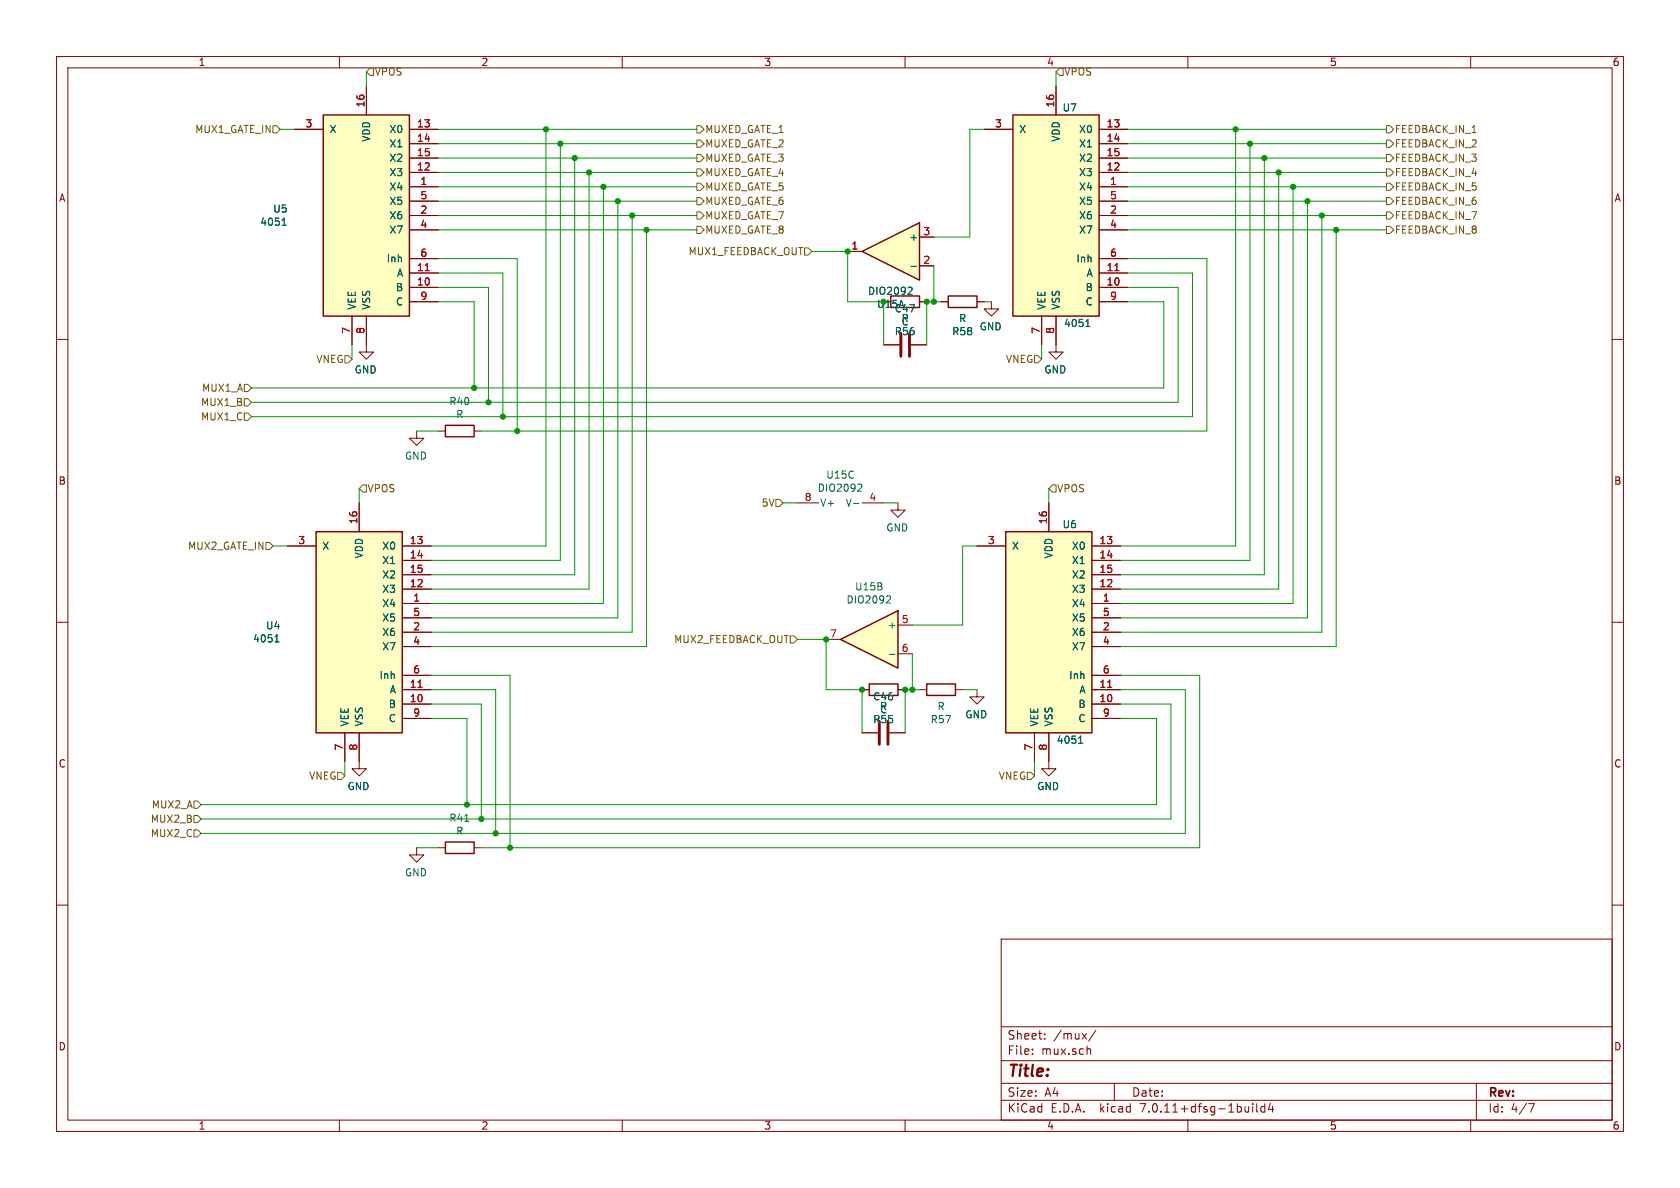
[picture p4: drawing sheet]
<svg xmlns="http://www.w3.org/2000/svg" width="297mm" height="210mm" viewBox="0 0 297 210" stroke-linecap="round" stroke-linejoin="round" font-family="sans-serif">
<g fill="none" stroke="#840000" stroke-width=".18">
<path d="M10 10h277v190h-277zM12 12h273v186h-273zM60 10v2M64.8 15.2v5.1M110 10v2M160 10v2M186.7 15.2v5.1M210 10v2M260 10v2M52.1 22.9h5M72.4 33h5.1M72.4 30.5h5.1"/>
<path d="M72.4 22.9h5.1M72.4 25.4h5.1M72.4 27.9h5.1M72.4 38.1h5.1M72.4 35.6h5.1M174 22.9h5.1M194.3 33h5.1M194.3 30.5h5.1M194.3 22.9h5.1M194.3 25.4h5.1M194.3 27.9h5.1M194.3 38.1h5.1"/>
<path d="M194.3 35.6h5.1M10 60h2M62.2 55.9v5.1M64.8 55.9v6.3h-1.3l1.3 1.3 1.2-1.3h-1.2M72.4 50.8h5.1M72.4 48.3h5.1M72.4 40.6h5.1M72.4 45.7h5.1M72.4 53.3h5.1M162.6 53.3h1.2M166.4 53.3h1.2M172.7 53.3h1.3"/>
<path d="M175.3 53.3v1.3h-1.3l1.3 1.3 1.2-1.3h-1.2M184.1 55.9v5.1M186.7 55.9v6.3h-1.3l1.3 1.3 1.3-1.3h-1.3M194.3 50.8h5.1M194.3 48.3h5.1M194.3 40.6h5.1M194.3 45.7h5.1M194.3 53.3h5.1M285 60h2M73.7 76.2v1.3h-1.3l1.3 1.2 1.2-1.2h-1.2M77.5 76.2h1.2M83.8 76.2h1.3"/>
<path d="M50.8 96.5h5.1M63.5 88.9v5.1M71.1 96.5h5.1M71.1 99.1h5.1M141 88.9h3.8M152.4 88.9h3.8M158.7 88.9v1.3h-1.2l1.2 1.2 1.3-1.2h-1.3M172.7 96.5h5.1M185.4 88.9v5.1M193 96.5h5.1M193 99.1h5.1M10 110h2"/>
<path d="M71.1 106.7h5.1M71.1 104.1h5.1M71.1 101.6h5.1M71.1 111.8h5.1M71.1 114.3h5.1M71.1 109.2h5.1M71.1 119.4h5.1M193 106.7h5.1M193 104.1h5.1M193 101.6h5.1M193 111.8h5.1M193 114.3h5.1"/>
<path d="M193 109.2h5.1M193 119.4h5.1M285 110h2M61 129.5v5.1M63.5 129.5v6.4h-1.3l1.3 1.3 1.3-1.3h-1.3M71.1 124.5h5.1M71.1 121.9h5.1M71.1 127h5.1M152.4 121.9h1.3M152.4 129.5h2.8M157.2 129.5h2.8M158.7 121.9h1.3"/>
<path d="M162.6 121.9h1.2M168.9 121.9h1.3M172.7 121.9v1.3h-1.3l1.3 1.3 1.3-1.3h-1.3M182.9 129.5v5.1M185.4 129.5v5.1M193 124.5h5.1M193 121.9h5.1M193 127h5.1M10 160h2M73.7 149.9v1.2h-1.3l1.3 1.3 1.2-1.3h-1.2M77.5 149.9h1.2M83.8 149.9h1.3"/>
<path d="M285 160h2M177 166h108v32h-108zM60 198v2M110 198v2M160 198v2M177 194.5h108M177 191.5h108M177 187.5h108M177 181.5h108M182.5 186.3v.1M182.5 185.5v.1M184.7 183.6v.1"/>
<path d="M184.7 182.8v.1M192.4 185.4h.2l.2 .2v.8M193.7 182.1l-1.2 2M197 191.5v3M210 198v2M221.5 195.1v.1M221.5 195.6v1M222.2 195.1v1.3l.2 .2M223.6 195.1v1.5M223.6 195.7l-.4-.1-.3 .3v.4l.1 .2h.6M224.6 195l-.4 1.1h1M225 195.6v1"/>
<path d="M260 198v2M261 191.5v6.5M270.2 195.1h1l-.6 1.5"/>
</g>
<path d="M57.1 20.3h15.3v35.6h-15.3zM179.1 20.3h15.2v35.6h-15.2zM157.5 52.3h5.1v2.1h-5.1zM167.6 52.3h5.1v2.1h-5.1zM78.7 75.2h5.1v2h-5.1zM55.9 94h15.2v35.5h-15.2zM177.8 94h15.2v35.5h-15.2zM153.7 120.9h5v2h-5zM163.8 120.9h5.1v2h-5.1zM78.7 148.8h5.1v2.1h-5.1z" fill="none" stroke="#840000" stroke-width=".25"/>
<path d="M49.9 39.8h.7M50 38.9l.2-.3v1.2M192 57.7h.7M192.1 56.8l.2-.3v1.2M150.9 89h1M151.8 85.6h.4l.2 .3-.8 .9h.8M48.6 113.5h.7M48.7 112.5l.3-.3v1.3M190.7 131.4h.7M190.8 130.4l.3-.3v1.3M82.2 145.2h.7" fill="none" stroke="#006464" stroke-width=".18"/>
<g fill="#ffffc2" stroke="#ffffc2" stroke-width=".18">
<path d="M179.1 20.3h15.2v35.6h-15.2z"/>
<path d="M55.9 94h15.2v35.5h-15.2z"/>
<path d="M177.8 94h15.2v35.5h-15.2z"/>
<path d="M57.1 20.3h15.3v35.6h-15.3z"/>
</g>
<path d="M75.2 47.8h.7M197.1 47.8h.7M73.9 121.5h.7M195.8 121.5h.7" fill="none" stroke="#a90000" stroke-width=".18"/>
<path d="M155.4 127.5v4.1M157 127.5v4.1" fill="none" stroke="#840000" stroke-width=".51"/>
<path d="M148.6 113l10.1-5v10.1z" fill="#ffffc2"/>
<path d="M148.6 113l10.1-5v10.1z" fill="none" stroke="#840000" stroke-width=".25"/>
<path d="M146 113h2.6M158.7 110.5h2.6M158.7 115.6h2.6M185.4 134.6v1.3h-1.3l1.3 1.3 1.3-1.3h-1.3" fill="none" stroke="#840000" stroke-width=".18"/>
<path d="M156.9 105.3l.4 .1 .1 .3-.7 .9h.7M157.3 115.7h.9" fill="none" stroke="#006464" stroke-width=".18"/>
<path d="M152.4 44.5l10.2-5.1v10.1z" fill="#ffffc2"/>
<path d="M152.4 44.5l10.2-5.1v10.1z" fill="none" stroke="#840000" stroke-width=".25"/>
<g fill="none" stroke="#840000" stroke-width=".18">
<path d="M64.8 15.2v5.1M186.7 15.2v5.1M52.1 22.9h5M72.4 33h5.1M72.4 30.5h5.1M72.4 22.9h5.1M72.4 25.4h5.1M72.4 27.9h5.1M72.4 38.1h5.1M72.4 35.6h5.1M174 22.9h5.1M194.3 33h5.1"/>
<path d="M194.3 30.5h5.1M194.3 22.9h5.1M194.3 25.4h5.1M194.3 27.9h5.1M194.3 38.1h5.1M194.3 35.6h5.1M62.2 55.9v5.1M64.8 55.9v5.1M72.4 50.8h5.1M72.4 48.3h5.1M72.4 40.6h5.1M72.4 45.7h5.1"/>
<path d="M72.4 53.3h5.1M149.9 44.5h2.5M162.6 47h2.5M162.6 41.9h2.5M162.6 53.3h1.2M166.4 53.3h1.2M172.7 53.3h1.3M184.1 55.9v5.1M186.7 55.9v5.1M194.3 50.8h5.1M194.3 48.3h5.1M194.3 40.6h5.1"/>
<path d="M194.3 45.7h5.1M194.3 53.3h5.1M156.2 61h2.8M161 61h2.8M50.8 96.5h5.1M63.5 88.9v5.1M71.1 96.5h5.1M71.1 99.1h5.1M172.7 96.5h5.1M185.4 88.9v5.1M193 96.5h5.1M193 99.1h5.1"/>
<path d="M71.1 106.7h5.1M71.1 104.1h5.1M71.1 101.6h5.1M71.1 111.8h5.1M71.1 114.3h5.1M71.1 109.2h5.1M71.1 119.4h5.1M193 106.7h5.1M193 104.1h5.1M193 101.6h5.1M193 111.8h5.1M193 114.3h5.1"/>
<path d="M193 109.2h5.1M193 119.4h5.1M61 129.5v5.1M63.5 129.5v5.1M71.1 124.5h5.1M71.1 121.9h5.1M71.1 127h5.1M152.4 121.9h1.3M152.4 129.5h2.8M157.2 129.5h2.8M158.7 121.9h1.3M182.9 129.5v5.1"/>
<path d="M185.4 129.5v5.1M193 124.5h5.1M193 121.9h5.1M193 127h5.1"/>
</g>
<path d="M49.9 39.8h.7M50 38.9l.2-.3v1.2M160.7 50.8h.4l.2 .3-.8 .9h.8M161.1 47.1h.9M192 57.7h.7M192.1 56.8l.2-.3v1.2M48.6 113.5h.7M48.7 112.5l.3-.3v1.3M190.7 131.4h.7M190.8 130.4l.3-.3v1.3" fill="none" stroke="#006464" stroke-width=".18"/>
<path d="M159.3 58.9v4.1M160.8 58.9v4.1" fill="none" stroke="#840000" stroke-width=".51"/>
<g fill="none" stroke="#725600" stroke-width=".18">
<path d="M65.4 12.1h.6v1.2h-.6l-.6-.6zM186.7 12.7l.6-.6h.7v1.2h-.7zM48.3 22.2h.6l.6 .7-.6 .6h-.6zM123.2 37.5h.6l.7 .6-.7 .6h-.6zM123.2 24.8h.6l.7 .6-.7 .6h-.6zM123.2 29.8h.6l.7 .7-.7 .6h-.6zM123.2 32.4h.6l.7 .6-.7 .7h-.6zM123.2 34.9h.6l.7 .7-.7 .6h-.6zM123.2 27.3h.6l.7 .6-.7 .7h-.6zM123.2 22.2h.6l.7 .7-.7 .6h-.6zM245.1 22.2h.6l.7 .7-.7 .6h-.6zM245.1 24.8h.6l.7 .6-.7 .6h-.6z"/>
<path d="M245.1 27.3h.6l.7 .6-.7 .7h-.6zM245.1 29.8h.6l.7 .7-.7 .6h-.6zM245.1 32.4h.6l.7 .6-.7 .7h-.6zM245.1 34.9h.6l.7 .7-.7 .6h-.6zM245.1 37.5h.6l.7 .6-.7 .6h-.6zM123.2 40h.6l.7 .6-.7 .7h-.6zM142.2 43.8h.7l.6 .7-.6 .6h-.7zM245.1 40h.6l.7 .6-.7 .7h-.6zM43.2 67.9h.6l.6 .7-.6 .6h-.6zM43.2 70.5h.6l.6 .6-.6 .7h-.6zM43.2 73h.6l.6 .7-.6 .6h-.6zM61 62.9h.6l.6 .6-.6 .6h-.6z"/>
<path d="M182.9 62.9h.6l.6 .6-.6 .6h-.6zM47 95.9h.6l.7 .6-.7 .7h-.6zM64.1 85.7h.7v1.3h-.7l-.6-.6zM137.2 88.3h.6l.6 .6-.6 .6h-.6zM186.1 85.7h.6v1.3h-.6l-.7-.6zM139.7 112.4h.6l.7 .6-.7 .7h-.6zM59.7 136.5h.6l.7 .7-.7 .6h-.6zM181.6 136.5h.6l.7 .7-.7 .6h-.6zM34.3 146.7h.6l.7 .6-.7 .7h-.6zM34.3 141.6h.6l.7 .6-.7 .7h-.6zM34.3 144.1h.6l.7 .7-.7 .6h-.6z"/>
</g>
<g fill="none" stroke="#009600" stroke-width=".18">
<path d="M64.8 12.7v2.5M186.7 12.7v2.5M49.5 22.9h2.6M77.5 22.9h45.7M77.5 33h45.7M77.5 35.6h45.7M77.5 27.9h45.7M77.5 25.4h45.7M77.5 38.1h45.7M77.5 30.5h45.7M96.5 22.9v73.6h-20.3M99.1 25.4v73.7h-22.9"/>
<path d="M101.6 27.9v73.7h-25.4M104.1 30.5v73.6h-27.9M106.7 33v73.7h-30.5M109.2 35.6v73.6h-33M111.8 38.1v73.7h-35.6M174 22.9h-2.6v19h-6.3M199.4 22.9h45.7M199.4 33h45.7M199.4 35.6h45.7M199.4 27.9h45.7M199.4 25.4h45.7M199.4 38.1h45.7"/>
<path d="M199.4 30.5h45.7M218.4 22.9v73.6h-20.3M221 25.4v73.7h-22.9M223.5 27.9v73.7h-25.4M226.1 30.5v73.6h-28M228.6 33v73.7h-30.5M231.1 35.6v73.6h-33M233.7 38.1v73.7h-35.6M77.5 53.3h6.3v15.3M77.5 40.6h45.7M77.5 45.7h13.9v30.5M77.5 48.3h11.4v25.4"/>
<path d="M77.5 50.8h8.9v20.3M114.3 40.6v73.7h-38.1M143.5 44.5h6.4v8.8h6.3v7.7M165.1 47v6.3M166.4 53.3h-2.6v7.7M174 53.3h1.3M199.4 53.3h6.3v15.3h-161.3M199.4 50.8h8.9v20.3h-163.9M199.4 48.3h11.4v25.4h-166.4M199.4 45.7h14v30.5h-128.3M199.4 40.6h45.7M236.2 40.6v73.7h-38.1"/>
<path d="M62.2 61v2.5M73.7 76.2h3.8M184.1 61v2.5M48.3 96.5h2.5M63.5 86.4v2.5M138.4 88.9h2.6M156.2 88.9h2.5M172.7 96.5h-2.5v14h-8.9M185.4 86.4v2.5M76.2 119.4h14v30.5M141 113h5v8.9h6.4v7.6M161.3 115.6v6.3"/>
<path d="M198.1 119.4h14v30.5h-127M61 134.6v2.6M76.2 121.9h11.4v25.4M76.2 127h6.3v15.2M76.2 124.5h8.9v20.3M162.6 121.9h-2.6v7.6M170.2 121.9h2.5M182.9 134.6v2.6M198.1 121.9h11.4v25.4h-173.9M198.1 124.5h8.9v20.3h-171.4M198.1 127h6.4v15.2h-168.9M73.7 149.9h3.8"/>
</g>
<path d="M75.2 47.8h.7M197.1 47.8h.7M73.9 121.5h.7M195.8 121.5h.7" fill="none" stroke="#a90000" stroke-width=".18"/>
<g fill="#009600" stroke="#009600" stroke-width=".18">
<circle cx="91.4" cy="76.2" r=".46"/>
<circle cx="83.8" cy="68.6" r=".46"/>
<circle cx="86.4" cy="71.1" r=".46"/>
<circle cx="88.9" cy="73.7" r=".46"/>
<circle cx="87.6" cy="147.3" r=".46"/>
<circle cx="90.2" cy="149.9" r=".46"/>
<circle cx="85.1" cy="144.8" r=".46"/>
<circle cx="82.5" cy="142.2" r=".46"/>
<circle cx="106.7" cy="33" r=".46"/>
<circle cx="109.2" cy="35.6" r=".46"/>
<circle cx="111.8" cy="38.1" r=".46"/>
<circle cx="231.1" cy="35.6" r=".46"/>
<circle cx="233.7" cy="38.1" r=".46"/>
<circle cx="236.2" cy="40.6" r=".46"/>
<circle cx="223.5" cy="27.9" r=".46"/>
<circle cx="226.1" cy="30.5" r=".46"/>
<circle cx="228.6" cy="33" r=".46"/>
<circle cx="218.4" cy="22.9" r=".46"/>
<circle cx="221" cy="25.4" r=".46"/>
<circle cx="114.3" cy="40.6" r=".46"/>
<circle cx="96.5" cy="22.9" r=".46"/>
<circle cx="99.1" cy="25.4" r=".46"/>
<circle cx="101.6" cy="27.9" r=".46"/>
<circle cx="104.1" cy="30.5" r=".46"/>
<circle cx="149.9" cy="44.5" r=".46"/>
<circle cx="165.1" cy="53.3" r=".46"/>
<circle cx="163.8" cy="53.3" r=".46"/>
<circle cx="152.4" cy="121.9" r=".46"/>
<circle cx="160" cy="121.9" r=".46"/>
<circle cx="161.3" cy="121.9" r=".46"/>
<circle cx="146" cy="113" r=".46"/>
</g>
<text font-size="2.8" fill="#840000" x="178" y="190.9">Title:</text>
<g font-size="2.1" fill="#840000">
<text x="178" y="184">Sheet:</text>
<text x="186.2" y="184">/mux/</text>
<text x="178" y="186.7">File:</text>
<text x="184.1" y="186.7">mux.sch</text>
<text x="178" y="196.9">KiCad</text>
<text x="178" y="194.1">Size:</text>
<text x="184.7" y="194.1">A4</text>
<text x="185.7" y="196.9">E.D.A.</text>
<text x="194.6" y="196.9">kicad</text>
<text x="200" y="194.1">Date:</text>
<text x="201.8" y="196.9">7.0.11+dfsg-1build4</text>
<text x="263" y="194.3">Rev:</text>
<text x="263" y="196.9">Id:</text>
<text x="267.1" y="196.9">4/7</text>
</g>
<g font-size="1.8" fill="#840000">
<text x="35" y="11.9">1</text>
<text x="85" y="11.9">2</text>
<text x="135" y="11.9">3</text>
<text x="185" y="11.9">4</text>
<text x="235" y="11.9">5</text>
<text x="285" y="11.9">6</text>
<text x="10.3" y="35.9">A</text>
<text x="285.3" y="35.9">A</text>
<text x="10.3" y="85.9">B</text>
<text x="285.3" y="85.9">B</text>
<text x="10.3" y="135.9">C</text>
<text x="285.3" y="135.9">C</text>
<text x="10.3" y="185.9">D</text>
<text x="285.3" y="185.9">D</text>
<text x="35" y="199.9">1</text>
<text x="85" y="199.9">2</text>
<text x="135" y="199.9">3</text>
<text x="185" y="199.9">4</text>
<text x="235" y="199.9">5</text>
<text x="285" y="199.9">6</text>
</g>
<g font-size="1.8" fill="#725600">
<text x="66.1" y="13.6">VPOS</text>
<text x="188.1" y="13.6">VPOS</text>
<text x="34.4" y="23.7">MUX1_GATE_IN</text>
<text x="124.6" y="23.7">MUXED_GATE_1</text>
<text x="246.5" y="23.7">FEEDBACK_IN_1</text>
<text x="124.6" y="26.3">MUXED_GATE_2</text>
<text x="124.6" y="28.8">MUXED_GATE_3</text>
<text x="246.5" y="26.3">FEEDBACK_IN_2</text>
<text x="246.5" y="28.8">FEEDBACK_IN_3</text>
<text x="124.6" y="31.3">MUXED_GATE_4</text>
<text x="124.6" y="33.9">MUXED_GATE_5</text>
<text x="246.5" y="31.3">FEEDBACK_IN_4</text>
<text x="246.5" y="33.9">FEEDBACK_IN_5</text>
<text x="124.6" y="39">MUXED_GATE_7</text>
<text x="124.6" y="36.4">MUXED_GATE_6</text>
<text x="124.6" y="41.5">MUXED_GATE_8</text>
<text x="246.5" y="36.4">FEEDBACK_IN_6</text>
<text x="246.5" y="39">FEEDBACK_IN_7</text>
<text x="246.5" y="41.5">FEEDBACK_IN_8</text>
<text x="121.6" y="45.3">MUX1_FEEDBACK_OUT</text>
<text x="55.8" y="64.4">VNEG</text>
<text x="177.7" y="64.4">VNEG</text>
<text x="35.4" y="72">MUX1_B</text>
<text x="35.6" y="69.4">MUX1_A</text>
<text x="35.4" y="74.5">MUX1_C</text>
<text x="64.9" y="87.2">VPOS</text>
<text x="134.6" y="89.8">5V</text>
<text x="186.8" y="87.2">VPOS</text>
<text x="33.1" y="97.4">MUX2_GATE_IN</text>
<text x="119.1" y="113.9">MUX2_FEEDBACK_OUT</text>
<text x="26.7" y="143.1">MUX2_A</text>
<text x="54.5" y="138">VNEG</text>
<text x="176.5" y="138">VNEG</text>
<text x="26.5" y="148.2">MUX2_C</text>
<text x="26.5" y="145.6">MUX2_B</text>
</g>
<g font-size="1.8" fill="#a90000">
<text x="53.9" y="22.6">3</text>
<text x="64.5" y="19.1" transform="rotate(-90 64.5 19.1)">16</text>
<text x="73.6" y="22.6">13</text>
<text x="175.8" y="22.6">3</text>
<text x="186.4" y="19.1" transform="rotate(-90 186.4 19.1)">16</text>
<text x="195.5" y="22.6">13</text>
<text x="73.6" y="25.1">14</text>
<text x="73.6" y="27.7">15</text>
<text x="195.5" y="25.1">14</text>
<text x="195.5" y="27.7">15</text>
<text x="73.6" y="30.2">12</text>
<text x="74.2" y="32.8">1</text>
<text x="74.2" y="35.3">5</text>
<text x="195.5" y="30.2">12</text>
<text x="196.1" y="32.8">1</text>
<text x="196.1" y="35.3">5</text>
<text x="74.2" y="37.8">2</text>
<text x="74.2" y="40.4">4</text>
<text x="163.1" y="41.7">3</text>
<text x="196.1" y="37.8">2</text>
<text x="196.1" y="40.4">4</text>
<text x="74.2" y="45.5">6</text>
<text x="150.4" y="44.2">1</text>
<text x="163.1" y="46.7">2</text>
<text x="196.1" y="45.5">6</text>
<text x="73.6" y="50.5">10</text>
<text x="73.6" y="48">11</text>
<text x="74.2" y="53.1">9</text>
<text x="195.5" y="50.5">10</text>
<text x="195.5" y="48">11</text>
<text x="196.1" y="53.1">9</text>
<text x="62" y="59.1" transform="rotate(-90 62 59.1)">7</text>
<text x="64.5" y="59.1" transform="rotate(-90 64.5 59.1)">8</text>
<text x="183.9" y="59.1" transform="rotate(-90 183.9 59.1)">7</text>
<text x="186.4" y="59.1" transform="rotate(-90 186.4 59.1)">8</text>
<text x="142.2" y="88.6">8</text>
<text x="153.6" y="88.6">4</text>
<text x="63.2" y="92.8" transform="rotate(-90 63.2 92.8)">16</text>
<text x="185.2" y="92.8" transform="rotate(-90 185.2 92.8)">16</text>
<text x="52.6" y="96.3">3</text>
<text x="72.3" y="96.3">13</text>
<text x="72.3" y="98.8">14</text>
<text x="72.3" y="101.3">15</text>
<text x="174.6" y="96.3">3</text>
<text x="194.3" y="96.3">13</text>
<text x="194.3" y="98.8">14</text>
<text x="194.3" y="101.3">15</text>
<text x="72.3" y="103.9">12</text>
<text x="73" y="106.4">1</text>
<text x="194.3" y="103.9">12</text>
<text x="194.9" y="106.4">1</text>
<text x="73" y="111.5">2</text>
<text x="73" y="109">5</text>
<text x="146.6" y="112.8">7</text>
<text x="159.3" y="110.2">5</text>
<text x="194.9" y="111.5">2</text>
<text x="194.9" y="109">5</text>
<text x="73" y="114">4</text>
<text x="73" y="119.1">6</text>
<text x="159.3" y="115.3">6</text>
<text x="194.9" y="114">4</text>
<text x="194.9" y="119.1">6</text>
<text x="72.3" y="124.2">10</text>
<text x="72.3" y="121.7">11</text>
<text x="194.3" y="124.2">10</text>
<text x="194.3" y="121.7">11</text>
<text x="73" y="126.7">9</text>
<text x="194.9" y="126.7">9</text>
<text x="60.7" y="132.8" transform="rotate(-90 60.7 132.8)">7</text>
<text x="63.2" y="132.8" transform="rotate(-90 63.2 132.8)">8</text>
<text x="182.6" y="132.8" transform="rotate(-90 182.6 132.8)">7</text>
<text x="185.2" y="132.8" transform="rotate(-90 185.2 132.8)">8</text>
</g>
<g font-size="1.8" fill="#006464">
<text x="58.2" y="23.7">X</text>
<text x="68.8" y="23.7">X0</text>
<text x="180.1" y="23.7">X</text>
<text x="187.7" y="19.9">U7</text>
<text x="190.7" y="23.7">X0</text>
<text x="65.6" y="25.2" transform="rotate(-90 65.6 25.2)">VDD</text>
<text x="68.8" y="26.3">X1</text>
<text x="68.8" y="28.8">X2</text>
<text x="187.6" y="25.2" transform="rotate(-90 187.6 25.2)">VDD</text>
<text x="190.7" y="26.3">X1</text>
<text x="190.7" y="28.8">X2</text>
<text x="68.8" y="33.9">X4</text>
<text x="68.8" y="31.3">X3</text>
<text x="190.7" y="33.9">X4</text>
<text x="190.7" y="31.3">X3</text>
<text x="45.9" y="40.1">4051</text>
<text x="48.2" y="37.8">U5</text>
<text x="68.8" y="39">X6</text>
<text x="68.8" y="41.5">X7</text>
<text x="68.8" y="36.4">X5</text>
<text x="190.7" y="39">X6</text>
<text x="190.7" y="41.5">X7</text>
<text x="190.7" y="36.4">X5</text>
<text x="68.3" y="46.6">Inh</text>
<text x="160.7" y="42.8">+</text>
<text x="190.2" y="46.6">Inh</text>
<text x="69.9" y="51.7">B</text>
<text x="70.1" y="49.1">A</text>
<text x="153.4" y="52.3">DIO2092</text>
<text x="191.8" y="51.7">B</text>
<text x="192" y="49.1">A</text>
<text x="63.1" y="54.9" transform="rotate(-90 63.1 54.9)">VEE</text>
<text x="65.6" y="54.9" transform="rotate(-90 65.6 54.9)">VSS</text>
<text x="69.9" y="54.2">C</text>
<text x="158.1" y="59.5">R56</text>
<text x="158.1" y="55.4">C47</text>
<text x="159.3" y="57.2">R</text>
<text x="159.3" y="57.7">C</text>
<text x="168.2" y="59.5">R58</text>
<text x="169.4" y="57.2">R</text>
<text x="173.1" y="58.6">GND</text>
<text x="185" y="54.9" transform="rotate(-90 185 54.9)">VEE</text>
<text x="187.6" y="54.9" transform="rotate(-90 187.6 54.9)">VSS</text>
<text x="188" y="58">4051</text>
<text x="191.8" y="54.2">C</text>
<text x="62.6" y="66.2">GND</text>
<text x="79.3" y="71.8">R40</text>
<text x="184.5" y="66.2">GND</text>
<text x="80.5" y="74.1">R</text>
<text x="71.5" y="81.5">GND</text>
<text x="144.5" y="87.1">DIO2092</text>
<text x="144.9" y="89.8">V+</text>
<text x="146" y="84.8">U15C</text>
<text x="149.4" y="89.8">V-</text>
<text x="156.6" y="94.2">GND</text>
<text x="187.7" y="93.6">U6</text>
<text x="56.9" y="97.4">X</text>
<text x="64.4" y="98.8" transform="rotate(-90 64.4 98.8)">VDD</text>
<text x="67.5" y="97.4">X0</text>
<text x="67.5" y="99.9">X1</text>
<text x="178.8" y="97.4">X</text>
<text x="186.3" y="98.8" transform="rotate(-90 186.3 98.8)">VDD</text>
<text x="189.4" y="97.4">X0</text>
<text x="189.4" y="99.9">X1</text>
<text x="67.5" y="107.5">X4</text>
<text x="67.5" y="105">X3</text>
<text x="67.5" y="102.5">X2</text>
<text x="149.5" y="106.9">DIO2092</text>
<text x="151.1" y="104.6">U15B</text>
<text x="189.4" y="107.5">X4</text>
<text x="189.4" y="105">X3</text>
<text x="189.4" y="102.5">X2</text>
<text x="44.6" y="113.8">4051</text>
<text x="46.9" y="111.5">U4</text>
<text x="67.5" y="112.6">X6</text>
<text x="67.5" y="110.1">X5</text>
<text x="156.8" y="111.4">+</text>
<text x="189.4" y="112.6">X6</text>
<text x="189.4" y="110.1">X5</text>
<text x="67.5" y="115.2">X7</text>
<text x="189.4" y="115.2">X7</text>
<text x="67" y="120.2">Inh</text>
<text x="68.6" y="125.3">B</text>
<text x="68.8" y="122.8">A</text>
<text x="154.3" y="124">C46</text>
<text x="155.5" y="125.7">R</text>
<text x="165.6" y="125.7">R</text>
<text x="188.9" y="120.2">Inh</text>
<text x="190.6" y="125.3">B</text>
<text x="190.7" y="122.8">A</text>
<text x="61.8" y="128.5" transform="rotate(-90 61.8 128.5)">VEE</text>
<text x="64.4" y="128.5" transform="rotate(-90 64.4 128.5)">VSS</text>
<text x="68.6" y="127.9">C</text>
<text x="154.3" y="128">R55</text>
<text x="155.5" y="126.3">C</text>
<text x="164.4" y="128">R57</text>
<text x="170.6" y="127.2">GND</text>
<text x="183.7" y="128.5" transform="rotate(-90 183.7 128.5)">VEE</text>
<text x="186.3" y="128.5" transform="rotate(-90 186.3 128.5)">VSS</text>
<text x="186.7" y="131.7">4051</text>
<text x="190.6" y="127.9">C</text>
<text x="61.3" y="139.9">GND</text>
<text x="183.3" y="139.9">GND</text>
<text x="79.3" y="145.5">R41</text>
<text x="80.5" y="147.8">R</text>
<text x="71.5" y="155.1">GND</text>
</g>
<text font-size="1.8" fill="#009600" x="155" y="54.6">U15A</text>
</svg>
